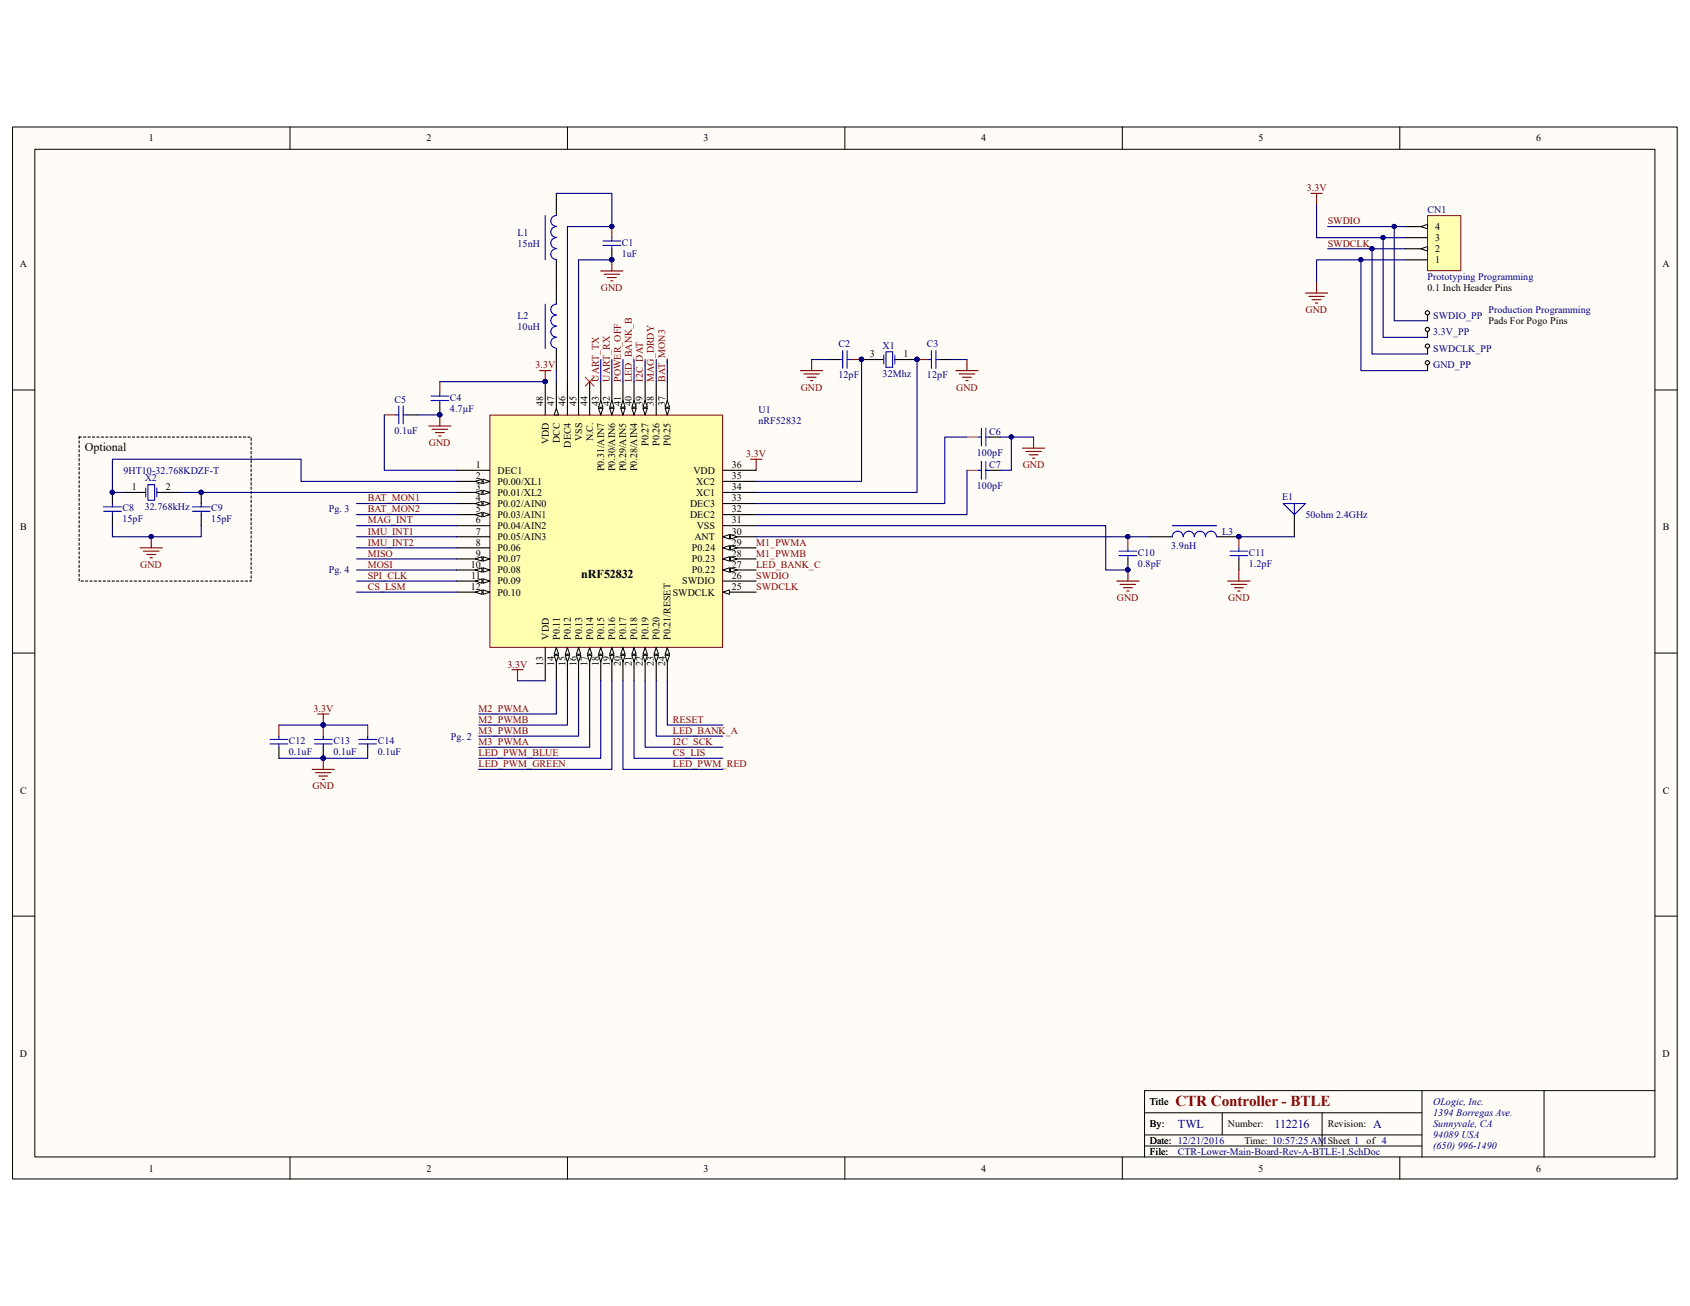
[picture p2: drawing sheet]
<svg xmlns="http://www.w3.org/2000/svg" width="279mm" height="216mm" viewBox="0 0 279 216" stroke-linecap="round" stroke-linejoin="round" font-family="sans-serif">
<path d="M2.1 21h275.2v173.9h-275.2z" fill="#fffcf8"/>
<path d="M2.1 21h275.2v173.9h-275.2z" fill="none" stroke="#000" stroke-width=".17"/>
<path d="M5.8 24.7h267.8v166.6h-267.8z" fill="#fffcf8"/>
<g fill="none" stroke="#000" stroke-width=".17">
<path d="M5.8 24.7h267.8v166.6h-267.8zM47.9 21v3.6M93.8 21v3.6M139.7 21v3.6M185.6 21v3.6M231.4 21v3.6M2.1 64.5h3.6M273.6 64.5h3.7M2.1 108h3.6M273.6 108h3.7M2.1 151.5h3.6M273.6 151.5h3.7"/>
<path d="M47.9 191.3v3.6M93.8 191.3v3.6M139.7 191.3v3.6M185.6 191.3v3.6M189.2 184h45.9M189.2 189.5h45.9M189.2 187.6h45.9M202.1 184v3.6M218.6 184v5.5M231.4 191.3v3.6M235.1 180.3v11M255.3 180.3h-66.1v11"/>
<path d="M273.6 180.3h-18.3v11"/>
</g>
<path d="M140.6 59.4h1.8M151.6 59.4h1.8" fill="none" stroke="#bf0000" stroke-width=".18"/>
<g fill="#000080" stroke="#000080" stroke-width=".17">
<circle cx="151.6" cy="59.4" r=".34"/>
<circle cx="142.4" cy="59.4" r=".34"/>
<circle cx="90.1" cy="63.1" r=".34"/>
</g>
<path d="M136.9 59.4h1.9M142.4 59.4h3.7M147.9 59.4h3.7M155.3 59.4h1.8" fill="none" stroke="#000" stroke-width=".18"/>
<path d="M138.8 59.4h.5M139.3 58v2.9M140 59.4h.6M140 58v2.9M146.1 58.7v1.5M146.5 58.2h1.1v2.5h-1.1zM147.9 58.7v1.5M153.4 59.4h.6M154 58v2.9M154.7 58v2.9M154.7 59.4h.6" fill="none" stroke="#00f" stroke-width=".18"/>
<g fill="none" stroke="#800000" stroke-width=".18">
<path d="M216.7 32h1.9M217.7 32v1.8M134.2 59.4v1.9M159.9 59.4v1.9M215.8 48.4h3.7M216.4 49h2.5M216.9 49.5h1.5M217.5 50.1h.3M217.7 46.6v1.8M89.2 61.3h1.9M90.1 61.3v1.8M124.1 75.9h1.8"/>
<path d="M125 75.9v1.8M132.3 61.3h3.7M132.9 61.8h2.6M133.4 62.4h1.5M134 62.9h.4M158 61.3h3.7M158.6 61.8h2.5M159.1 62.4h1.5M159.7 62.9h.3M84.6 110.7h1.9M85.6 110.7v1.8"/>
</g>
<path d="M236.1 35.7h5.4v9h-5.4z" fill="#ffffb0"/>
<path d="M236 35.6h5.5v9.1h-5.5z" fill="none" stroke="#800000" stroke-width=".17"/>
<path d="M232.3 43h3.7M232.3 41.1h3.7" fill="none" stroke="#000" stroke-width=".18"/>
<path d="M234.9 41.1l1.1-.3v.7z" fill="#fffcf8"/>
<path d="M234.9 41.1l1.1-.3v.7z" fill="none" stroke="#000" stroke-width=".17"/>
<path d="M232.3 39.3h3.7M232.3 37.5h3.7" fill="none" stroke="#000" stroke-width=".18"/>
<path d="M234.9 37.5l1.1-.4v.7z" fill="#fffcf8"/>
<path d="M234.9 37.5l1.1-.4v.7z" fill="none" stroke="#000" stroke-width=".17"/>
<g fill="none" stroke="#000" stroke-width=".18">
<path d="M92 32v3.6M92 43v7.3M92 57.6v3.7M101.2 41.1v1.9M236 52.1v.9M236 54.9v.9M236 57.6v.9M67.2 68.6h1.8M72.7 66.8v1.8M163.5 72.3h1.9M163.5 77.7h1.9M236 60.4v.9"/>
<path d="M18.6 81.4v1.8M18.6 85.1v1.8M20.4 81.4h3.7M25.9 81.4h3.7M33.3 81.4v1.8M33.3 85.1v1.8M186.5 92.4v1.8M190.1 88.7h3.7M201.1 88.7h3.7M204.8 92.4v1.8M214 85.1v3.6M46.1 123.5v1.9"/>
<path d="M53.4 123.5v1.9M60.8 123.5v1.9"/>
<circle cx="236" cy="51.7" r=".34"/>
<circle cx="236" cy="54.5" r=".34"/>
<circle cx="236" cy="57.2" r=".34"/>
<circle cx="236" cy="60" r=".34"/>
</g>
<g fill="none" stroke="#800000" stroke-width=".18">
<path d="M99.3 44.8h3.7M99.9 45.3h2.5M100.4 45.9h1.5M101 46.4h.3M101.2 43v1.8M70.9 70.4h3.6M71.4 71h2.6M72 71.5h1.4M72.5 72.1h.4M72.7 68.6v1.8M169 74.1h3.7M169.6 74.6h2.6"/>
<path d="M170.1 75.2h1.5M170.7 75.7h.4M170.9 72.3v1.8M23.2 90.6h3.6M23.7 91.1h2.6M24.3 91.7h1.4M24.8 92.2h.4M25 88.7v1.9M184.6 96.1h3.7M185.2 96.6h2.6M185.7 97.2h1.5M186.3 97.7h.4"/>
<path d="M186.5 94.2v1.9M203 96.1h3.7M203.5 96.6h2.6M204.1 97.2h1.5M204.6 97.7h.4M204.8 94.2v1.9M52.5 118h1.9M53.4 118v1.9M51.6 127.2h3.7M52.2 127.7h2.5M52.7 128.3h1.5M53.3 128.8h.3"/>
<path d="M53.4 125.4v1.8"/>
</g>
<g fill="#000080" stroke="#000080" stroke-width=".17">
<circle cx="53.4" cy="125.3" r=".34"/>
<circle cx="53.4" cy="119.8" r=".34"/>
<circle cx="72.7" cy="68.6" r=".34"/>
<circle cx="101.1" cy="37.4" r=".34"/>
<circle cx="101.1" cy="42.9" r=".34"/>
<circle cx="18.6" cy="81.4" r=".34"/>
<circle cx="25" cy="88.7" r=".34"/>
<circle cx="33.3" cy="81.4" r=".34"/>
<circle cx="186.5" cy="88.7" r=".34"/>
<circle cx="186.5" cy="94.2" r=".34"/>
<circle cx="204.8" cy="88.7" r=".34"/>
</g>
<path d="M101.2 37.5v1.8M63.5 68.6h1.9M72.7 63.1v1.8M186.5 88.7v1.9M204.8 88.7v1.9M46.1 119.9v1.8M53.4 119.9v1.8M60.8 119.9v1.8" fill="none" stroke="#bf0000" stroke-width=".18"/>
<g fill="none" stroke="#00f" stroke-width=".18">
<path d="M90.1 35.6v7.4M92 39.3a.89 .89 0 0 0-.9 .9 .89 .89 0 0 0 .9 .9M92 37.5a.89 .89 0 0 0-.9 .8 .89 .89 0 0 0 .9 .9M92 35.6a.89 .89 0 0 0-.9 .9 .89 .89 0 0 0 .9 .9M99.7 39.8h2.9M101.2 39.3v.5M90.1 50.3v7.3M92 55.8a.89 .89 0 0 0-.9 .9 .89 .89 0 0 0 .9 .8M92 53.9a.89 .89 0 0 0-.9 .9 .89 .89 0 0 0 .9 .9M92 52.1a.89 .89 0 0 0-.9 .9 .89 .89 0 0 0 .9 .9M92 50.3a.89 .89 0 0 0-.9 .9 .89 .89 0 0 0 .9 .9M92 41.1a.89 .89 0 0 0-.9 .9 .89 .89 0 0 0 .9 .9"/>
<path d="M99.7 40.6h2.9M101.2 40.6v.5M65.4 68.6h.5M65.9 67.1v3M66.7 67.1v3M66.7 68.6h.5M71.2 66.2h3M71.2 65.5h3M72.7 64.9v.6M72.7 66.2v.6M161.7 72.3h.6M161.7 77.7h.6"/>
<path d="M162.3 70.8v2.9M162.3 76.3v2.9M163 70.8v2.9M163 76.3v2.9M163 72.3h.5M163 77.7h.5M17.1 83.8h3M17.1 84.5h3M18.6 83.2v.6M18.6 84.5v.6M24.1 80.7v1.4M24.5 80.1h1.1v2.6h-1.1z"/>
<path d="M25.9 80.7v1.4M31.8 83.8h2.9M31.8 84.5h2.9M33.3 83.2v.6M33.3 84.5v.6M185 91.8h2.9M185 91.1h2.9M186.5 90.6v.5M186.5 91.8v.6M193.8 88.7a.9 .9 0 0 1 .9-.9 .9 .9 0 0 1 .9 .9M193.8 86.9h7.3M195.6 88.7a.9 .9 0 0 1 .9-.9 .9 .9 0 0 1 .9 .9"/>
<path d="M197.5 88.7a.9 .9 0 0 1 .9-.9 .9 .9 0 0 1 .9 .9M199.3 88.7a.9 .9 0 0 1 .9-.9 .9 .9 0 0 1 .9 .9M203.4 91.8h2.9M203.4 91.1h2.9M204.8 90.6v.5M204.8 91.8v.6M212.2 83.2h3.6l-1.8 1.9zM214 83.2v1.9M44.6 123h3M44.6 122.2h3M46.1 121.7v.5M46.1 123v.5"/>
<path d="M52 123h2.9M52 122.2h2.9M53.4 121.7v.5M53.4 123v.5M59.3 123h3M59.3 122.2h3M60.8 121.7v.5M60.8 123v.5"/>
</g>
<path d="M159.9 72.3h1.8M159.9 77.7h1.8" fill="none" stroke="#de4f16" stroke-width=".18"/>
<path d="M96.8 62.4l1.4 1.4M98.2 62.4l-1.4 1.4" fill="none" stroke="#f00" stroke-width=".17"/>
<path d="M13.1 72.3h28.4v23.8h-28.4v-23.8" fill="none" stroke="#000" stroke-width=".18" stroke-dasharray=".4 .4"/>
<path d="M81 68.7h38.5v38.3h-38.5z" fill="#ffffb0"/>
<path d="M81 68.6h38.5v38.4h-38.5z" fill="none" stroke="#800000" stroke-width=".17"/>
<path d="M75.5 77.7h5.5M75.5 97.9h5.5" fill="none" stroke="#000" stroke-width=".18"/>
<path d="M79.9 97.5l1.1 .4-1.1 .4z" fill="#fffcf8"/>
<path d="M79.9 97.5l1.1 .4-1.1 .4z" fill="none" stroke="#000" stroke-width=".17"/>
<path d="M78.6 97.9l1.1-.4v.8z" fill="#fffcf8"/>
<path d="M78.6 97.9l1.1-.4v.8z" fill="none" stroke="#000" stroke-width=".17"/>
<path d="M119.5 86.9h5.5M119.5 88.7h5.5M90.1 107v5.5" fill="none" stroke="#000" stroke-width=".18"/>
<path d="M119.5 88.7l1.1-.3v.7z" fill="#fffcf8"/>
<path d="M119.5 88.7l1.1-.3v.7z" fill="none" stroke="#000" stroke-width=".17"/>
<path d="M120.8 88.4l1.1 .3-1.1 .4z" fill="#fffcf8"/>
<path d="M120.8 88.4l1.1 .3-1.1 .4z" fill="none" stroke="#000" stroke-width=".17"/>
<path d="M110.3 63.1v5.5M119.5 79.6h5.5M119.5 77.7h5.5M119.5 85.1h5.5M119.5 83.2h5.5M119.5 81.4h5.5" fill="none" stroke="#000" stroke-width=".18"/>
<path d="M110 67.5h.7l-.4 1.1z" fill="#fffcf8"/>
<path d="M110 67.5h.7l-.4 1.1z" fill="none" stroke="#000" stroke-width=".17"/>
<path d="M110.3 66.2l.4 1.1h-.7z" fill="#fffcf8"/>
<path d="M110.3 66.2l.4 1.1h-.7z" fill="none" stroke="#000" stroke-width=".17"/>
<path d="M75.5 79.6h5.5M108.5 63.1v5.5" fill="none" stroke="#000" stroke-width=".18"/>
<path d="M79.9 79.2l1.1 .4-1.1 .3z" fill="#fffcf8"/>
<path d="M79.9 79.2l1.1 .4-1.1 .3z" fill="none" stroke="#000" stroke-width=".17"/>
<path d="M78.6 79.6l1.1-.4v.7z" fill="#fffcf8"/>
<path d="M78.6 79.6l1.1-.4v.7z" fill="none" stroke="#000" stroke-width=".17"/>
<path d="M75.5 81.4h5.5" fill="none" stroke="#000" stroke-width=".18"/>
<path d="M79.9 81l1.1 .4-1.1 .4z" fill="#fffcf8"/>
<path d="M79.9 81l1.1 .4-1.1 .4z" fill="none" stroke="#000" stroke-width=".17"/>
<path d="M78.6 81.4l1.1-.4v.8z" fill="#fffcf8"/>
<path d="M78.6 81.4l1.1-.4v.8z" fill="none" stroke="#000" stroke-width=".17"/>
<path d="M75.5 83.2h5.5" fill="none" stroke="#000" stroke-width=".18"/>
<path d="M79.9 82.9l1.1 .3-1.1 .4z" fill="#fffcf8"/>
<path d="M79.9 82.9l1.1 .3-1.1 .4z" fill="none" stroke="#000" stroke-width=".17"/>
<path d="M78.6 83.2l1.1-.3v.7z" fill="#fffcf8"/>
<path d="M78.6 83.2l1.1-.3v.7z" fill="none" stroke="#000" stroke-width=".17"/>
<path d="M75.5 85.1h5.5" fill="none" stroke="#000" stroke-width=".18"/>
<path d="M79.9 84.7l1.1 .4-1.1 .3z" fill="#fffcf8"/>
<path d="M79.9 84.7l1.1 .4-1.1 .3z" fill="none" stroke="#000" stroke-width=".17"/>
<path d="M78.6 85.1l1.1-.4v.7z" fill="#fffcf8"/>
<path d="M78.6 85.1l1.1-.4v.7z" fill="none" stroke="#000" stroke-width=".17"/>
<path d="M75.5 86.9h5.5M75.5 88.7h5.5M75.5 90.6h5.5M75.5 92.4h5.5" fill="none" stroke="#000" stroke-width=".18"/>
<path d="M79.9 92l1.1 .4-1.1 .4z" fill="#fffcf8"/>
<path d="M79.9 92l1.1 .4-1.1 .4z" fill="none" stroke="#000" stroke-width=".17"/>
<path d="M78.6 92.4l1.1-.4v.8z" fill="#fffcf8"/>
<path d="M78.6 92.4l1.1-.4v.8z" fill="none" stroke="#000" stroke-width=".17"/>
<path d="M75.5 94.2h5.5" fill="none" stroke="#000" stroke-width=".18"/>
<path d="M79.9 93.9l1.1 .3-1.1 .4z" fill="#fffcf8"/>
<path d="M79.9 93.9l1.1 .3-1.1 .4z" fill="none" stroke="#000" stroke-width=".17"/>
<path d="M78.6 94.2l1.1-.3v.7z" fill="#fffcf8"/>
<path d="M78.6 94.2l1.1-.3v.7z" fill="none" stroke="#000" stroke-width=".17"/>
<path d="M75.5 96.1h5.5" fill="none" stroke="#000" stroke-width=".18"/>
<path d="M79.9 95.7l1.1 .4-1.1 .3z" fill="#fffcf8"/>
<path d="M79.9 95.7l1.1 .4-1.1 .3z" fill="none" stroke="#000" stroke-width=".17"/>
<path d="M78.6 96.1l1.1-.4v.7z" fill="#fffcf8"/>
<path d="M78.6 96.1l1.1-.4v.7z" fill="none" stroke="#000" stroke-width=".17"/>
<path d="M92 107v5.5" fill="none" stroke="#000" stroke-width=".18"/>
<path d="M92 107l.3 1.1h-.7z" fill="#fffcf8"/>
<path d="M92 107l.3 1.1h-.7z" fill="none" stroke="#000" stroke-width=".17"/>
<path d="M91.6 108.3h.7l-.3 1.1z" fill="#fffcf8"/>
<path d="M91.6 108.3h.7l-.3 1.1z" fill="none" stroke="#000" stroke-width=".17"/>
<path d="M93.8 107v5.5" fill="none" stroke="#000" stroke-width=".18"/>
<path d="M93.8 107l.4 1.1h-.8z" fill="#fffcf8"/>
<path d="M93.8 107l.4 1.1h-.8z" fill="none" stroke="#000" stroke-width=".17"/>
<path d="M93.4 108.3h.8l-.4 1.1z" fill="#fffcf8"/>
<path d="M93.4 108.3h.8l-.4 1.1z" fill="none" stroke="#000" stroke-width=".17"/>
<path d="M95.6 107v5.5" fill="none" stroke="#000" stroke-width=".18"/>
<path d="M95.6 107l.4 1.1h-.7z" fill="#fffcf8"/>
<path d="M95.6 107l.4 1.1h-.7z" fill="none" stroke="#000" stroke-width=".17"/>
<path d="M95.3 108.3h.7l-.4 1.1z" fill="#fffcf8"/>
<path d="M95.3 108.3h.7l-.4 1.1z" fill="none" stroke="#000" stroke-width=".17"/>
<path d="M97.5 107v5.5" fill="none" stroke="#000" stroke-width=".18"/>
<path d="M97.5 107l.4 1.1h-.8z" fill="#fffcf8"/>
<path d="M97.5 107l.4 1.1h-.8z" fill="none" stroke="#000" stroke-width=".17"/>
<path d="M97.1 108.3h.8l-.4 1.1z" fill="#fffcf8"/>
<path d="M97.1 108.3h.8l-.4 1.1z" fill="none" stroke="#000" stroke-width=".17"/>
<path d="M106.7 63.1v5.5" fill="none" stroke="#000" stroke-width=".18"/>
<path d="M106.3 67.5h.7l-.3 1.1z" fill="#fffcf8"/>
<path d="M106.3 67.5h.7l-.3 1.1z" fill="none" stroke="#000" stroke-width=".17"/>
<path d="M106.7 66.2l.3 1.1h-.7z" fill="#fffcf8"/>
<path d="M106.7 66.2l.3 1.1h-.7z" fill="none" stroke="#000" stroke-width=".17"/>
<path d="M104.8 63.1v5.5" fill="none" stroke="#000" stroke-width=".18"/>
<path d="M104.5 67.5h.7l-.4 1.1z" fill="#fffcf8"/>
<path d="M104.5 67.5h.7l-.4 1.1z" fill="none" stroke="#000" stroke-width=".17"/>
<path d="M104.8 66.2l.4 1.1h-.7z" fill="#fffcf8"/>
<path d="M104.8 66.2l.4 1.1h-.7z" fill="none" stroke="#000" stroke-width=".17"/>
<path d="M103 63.1v5.5" fill="none" stroke="#000" stroke-width=".18"/>
<path d="M102.6 67.5h.8l-.4 1.1z" fill="#fffcf8"/>
<path d="M102.6 67.5h.8l-.4 1.1z" fill="none" stroke="#000" stroke-width=".17"/>
<path d="M103 66.2l.4 1.1h-.8z" fill="#fffcf8"/>
<path d="M103 66.2l.4 1.1h-.8z" fill="none" stroke="#000" stroke-width=".17"/>
<path d="M101.2 63.1v5.5" fill="none" stroke="#000" stroke-width=".18"/>
<path d="M100.8 67.5h.7l-.3 1.1z" fill="#fffcf8"/>
<path d="M100.8 67.5h.7l-.3 1.1z" fill="none" stroke="#000" stroke-width=".17"/>
<path d="M101.2 66.2l.3 1.1h-.7z" fill="#fffcf8"/>
<path d="M101.2 66.2l.3 1.1h-.7z" fill="none" stroke="#000" stroke-width=".17"/>
<path d="M99.3 63.1v5.5" fill="none" stroke="#000" stroke-width=".18"/>
<path d="M99 67.5h.7l-.4 1.1z" fill="#fffcf8"/>
<path d="M99 67.5h.7l-.4 1.1z" fill="none" stroke="#000" stroke-width=".17"/>
<path d="M99.3 66.2l.4 1.1h-.7z" fill="#fffcf8"/>
<path d="M99.3 66.2l.4 1.1h-.7z" fill="none" stroke="#000" stroke-width=".17"/>
<path d="M90.1 63.1v5.5M92 63.1v5.5M93.8 63.1v5.5M95.6 63.1v5.5M97.5 63.1v5.5" fill="none" stroke="#000" stroke-width=".18"/>
<circle cx="90.1" cy="63.1" r=".34" fill="#000080" stroke="#000080" stroke-width=".17"/>
<path d="M92 67.5l.3 1.1h-.7z" fill="#fffcf8"/>
<path d="M92 67.5l.3 1.1h-.7z" fill="none" stroke="#000" stroke-width=".17"/>
<path d="M119.5 97.9h5.5" fill="none" stroke="#000" stroke-width=".18"/>
<path d="M119.5 97.9l1.1-.4v.8z" fill="#fffcf8"/>
<path d="M119.5 97.9l1.1-.4v.8z" fill="none" stroke="#000" stroke-width=".17"/>
<path d="M119.5 96.1h5.5M119.5 94.2h5.5" fill="none" stroke="#000" stroke-width=".18"/>
<path d="M119.5 94.2l1.1-.3v.7z" fill="#fffcf8"/>
<path d="M119.5 94.2l1.1-.3v.7z" fill="none" stroke="#000" stroke-width=".17"/>
<path d="M120.8 93.9l1.1 .3-1.1 .4z" fill="#fffcf8"/>
<path d="M120.8 93.9l1.1 .3-1.1 .4z" fill="none" stroke="#000" stroke-width=".17"/>
<path d="M119.5 92.4h5.5" fill="none" stroke="#000" stroke-width=".18"/>
<path d="M119.5 92.4l1.1-.4v.8z" fill="#fffcf8"/>
<path d="M119.5 92.4l1.1-.4v.8z" fill="none" stroke="#000" stroke-width=".17"/>
<path d="M120.8 92l1.1 .4-1.1 .4z" fill="#fffcf8"/>
<path d="M120.8 92l1.1 .4-1.1 .4z" fill="none" stroke="#000" stroke-width=".17"/>
<path d="M119.5 90.6h5.5" fill="none" stroke="#000" stroke-width=".18"/>
<path d="M119.5 90.6l1.1-.4v.7z" fill="#fffcf8"/>
<path d="M119.5 90.6l1.1-.4v.7z" fill="none" stroke="#000" stroke-width=".17"/>
<path d="M120.8 90.2l1.1 .4-1.1 .3z" fill="#fffcf8"/>
<path d="M120.8 90.2l1.1 .4-1.1 .3z" fill="none" stroke="#000" stroke-width=".17"/>
<path d="M99.3 107v5.5" fill="none" stroke="#000" stroke-width=".18"/>
<path d="M99.3 107l.4 1.1h-.7z" fill="#fffcf8"/>
<path d="M99.3 107l.4 1.1h-.7z" fill="none" stroke="#000" stroke-width=".17"/>
<path d="M99 108.3h.7l-.4 1.1z" fill="#fffcf8"/>
<path d="M99 108.3h.7l-.4 1.1z" fill="none" stroke="#000" stroke-width=".17"/>
<path d="M101.2 107v5.5" fill="none" stroke="#000" stroke-width=".18"/>
<path d="M101.2 107l.3 1.1h-.7z" fill="#fffcf8"/>
<path d="M101.2 107l.3 1.1h-.7z" fill="none" stroke="#000" stroke-width=".17"/>
<path d="M100.8 108.3h.7l-.3 1.1z" fill="#fffcf8"/>
<path d="M100.8 108.3h.7l-.3 1.1z" fill="none" stroke="#000" stroke-width=".17"/>
<path d="M103 107v5.5" fill="none" stroke="#000" stroke-width=".18"/>
<path d="M103 107l.4 1.1h-.8z" fill="#fffcf8"/>
<path d="M103 107l.4 1.1h-.8z" fill="none" stroke="#000" stroke-width=".17"/>
<path d="M102.6 108.3h.8l-.4 1.1z" fill="#fffcf8"/>
<path d="M102.6 108.3h.8l-.4 1.1z" fill="none" stroke="#000" stroke-width=".17"/>
<path d="M104.8 107v5.5" fill="none" stroke="#000" stroke-width=".18"/>
<path d="M104.8 107l.4 1.1h-.7z" fill="#fffcf8"/>
<path d="M104.8 107l.4 1.1h-.7z" fill="none" stroke="#000" stroke-width=".17"/>
<path d="M104.5 108.3h.7l-.4 1.1z" fill="#fffcf8"/>
<path d="M104.5 108.3h.7l-.4 1.1z" fill="none" stroke="#000" stroke-width=".17"/>
<path d="M108.5 107v5.5" fill="none" stroke="#000" stroke-width=".18"/>
<path d="M108.5 107l.4 1.1h-.8z" fill="#fffcf8"/>
<path d="M108.5 107l.4 1.1h-.8z" fill="none" stroke="#000" stroke-width=".17"/>
<path d="M108.1 108.3h.8l-.4 1.1z" fill="#fffcf8"/>
<path d="M108.1 108.3h.8l-.4 1.1z" fill="none" stroke="#000" stroke-width=".17"/>
<path d="M110.3 107v5.5" fill="none" stroke="#000" stroke-width=".18"/>
<path d="M110.3 107l.4 1.1h-.7z" fill="#fffcf8"/>
<path d="M110.3 107l.4 1.1h-.7z" fill="none" stroke="#000" stroke-width=".17"/>
<path d="M110 108.3h.7l-.4 1.1z" fill="#fffcf8"/>
<path d="M110 108.3h.7l-.4 1.1z" fill="none" stroke="#000" stroke-width=".17"/>
<path d="M106.7 107v5.5" fill="none" stroke="#000" stroke-width=".18"/>
<path d="M106.7 107l.3 1.1h-.7z" fill="#fffcf8"/>
<path d="M106.7 107l.3 1.1h-.7z" fill="none" stroke="#000" stroke-width=".17"/>
<path d="M106.3 108.3h.7l-.3 1.1z" fill="#fffcf8"/>
<path d="M106.3 108.3h.7l-.3 1.1z" fill="none" stroke="#000" stroke-width=".17"/>
<g fill="#000080" stroke="#000080" stroke-width=".17">
<circle cx="90.1" cy="63.1" r=".34"/>
<circle cx="142.4" cy="59.4" r=".34"/>
<circle cx="151.6" cy="59.4" r=".34"/>
<circle cx="228.7" cy="39.3" r=".34"/>
<circle cx="226.8" cy="41.1" r=".34"/>
<circle cx="230.5" cy="37.4" r=".34"/>
<circle cx="225" cy="42.9" r=".34"/>
<circle cx="33.3" cy="81.4" r=".34"/>
<circle cx="18.6" cy="81.4" r=".34"/>
<circle cx="25" cy="88.7" r=".34"/>
<circle cx="53.4" cy="119.8" r=".34"/>
<circle cx="53.4" cy="125.3" r=".34"/>
<circle cx="101.1" cy="42.9" r=".34"/>
<circle cx="72.7" cy="68.6" r=".34"/>
<circle cx="186.5" cy="88.7" r=".34"/>
<circle cx="186.5" cy="94.2" r=".34"/>
<circle cx="167.2" cy="72.2" r=".34"/>
<circle cx="101.1" cy="37.4" r=".34"/>
<circle cx="204.8" cy="88.7" r=".34"/>
</g>
<g fill="none" stroke="#000080" stroke-width=".18">
<path d="M92 32h9.2v5.5h-7.4v25.6M217.7 33.8v5.5h14.6M219.5 37.5h12.8M228.7 39.3v16.5h7.3M230.5 37.5v15.5h5.5M99.3 59.4v3.7M101.2 43h-5.6v20.1M101.2 59.4v3.7M103 59.4v3.7M104.8 59.4v3.7M106.7 59.4v3.7M108.5 59.4v3.7"/>
<path d="M110.3 59.4v3.7M134.2 59.4h2.7M142.4 59.4v20.2h-17.4M151.6 59.4v22h-26.6M157.1 59.4h2.8M219.5 41.1h12.8M225 43v18.3h11M226.8 41.1v17.4h9.2M232.3 43h-14.6v3.6M63.5 68.6v9.1h12M69 68.6h3.7M72.7 63.1h17.4"/>
<path d="M75.5 79.6h-25.7v-3.7h-31.2v5.5h1.8M92 61.3v1.8M159.9 72.3h-3.7v10.9h-31.2M159.9 77.7v7.4h-34.9M165.4 72.3h5.5M167.2 72.3v5.4h-1.8M18.6 86.9v1.8h14.7v-1.8M29.6 81.4h45.9M59 83.2h16.5M59 85.1h16.5M59 88.7h16.5M59 92.4h16.5"/>
<path d="M59 94.2h16.5M59 96.1h16.5M59 97.9h16.5M59 86.9h16.5M59 90.6h16.5M125 88.7h65.1M125 86.9h57.8v7.3h3.7M204.8 88.7h9.2M46.1 119.9h14.7M85.6 112.5h4.5M92 112.5v5.5h-12.9M93.8 112.5v7.4h-14.7"/>
<path d="M95.6 112.5v9.2h-16.5M97.5 112.5v11h-18.4M99.3 112.5v12.9h-20.2M101.2 112.5v14.7h-22.1M103 112.5v14.7h16.5M104.8 112.5v12.9h14.7M106.7 112.5v11h12.8M108.5 112.5v9.2h11M110.3 112.5v7.4h9.2M46.1 125.4h14.7"/>
</g>
<text font-size="2.5" fill="#800000" x="194.4" y="182.9">CTR Controller - BTLE</text>
<g font-size="2">
<text x="14" y="74.6">Optional</text>
<text x="96.1" y="95.6">nRF52832</text>
</g>
<g font-size="2" fill="#000080">
<text x="194.7" y="186.5">TWL</text>
<text x="210.7" y="186.5">112216</text>
<text x="227" y="186.5">A</text>
</g>
<g font-size="1.7">
<text x="24.6" y="23.4">1</text>
<text x="70.5" y="23.4">2</text>
<text x="116.3" y="23.4">3</text>
<text x="162.2" y="23.4">4</text>
<text x="208.1" y="23.4">5</text>
<text x="254" y="23.4">6</text>
<text x="237.3" y="41.7">2</text>
<text x="237.3" y="39.8">3</text>
<text x="237.3" y="38">4</text>
<text x="3.3" y="44.2">A</text>
<text x="237.3" y="43.5">1</text>
<text x="274.9" y="44.2">A</text>
<text x="236" y="48.1">0.1 Inch Header Pins</text>
<text x="246.1" y="53.6">Pads For Pogo Pins</text>
<text x="143.8" y="59.1">3</text>
<text x="149.4" y="59.1">1</text>
<text x="89.8" y="67.1" transform="rotate(-90 89.8 67.1)">48</text>
<text x="91.6" y="67.1" transform="rotate(-90 91.6 67.1)">47</text>
<text x="93.5" y="67.1" transform="rotate(-90 93.5 67.1)">46</text>
<text x="95.3" y="67.1" transform="rotate(-90 95.3 67.1)">45</text>
<text x="97.1" y="67.1" transform="rotate(-90 97.1 67.1)">44</text>
<text x="99" y="67.1" transform="rotate(-90 99 67.1)">43</text>
<text x="100.8" y="67.1" transform="rotate(-90 100.8 67.1)">42</text>
<text x="102.6" y="67.1" transform="rotate(-90 102.6 67.1)">41</text>
<text x="104.5" y="67.1" transform="rotate(-90 104.5 67.1)">40</text>
<text x="106.3" y="67.1" transform="rotate(-90 106.3 67.1)">39</text>
<text x="108.1" y="67.1" transform="rotate(-90 108.1 67.1)">38</text>
<text x="110" y="67.1" transform="rotate(-90 110 67.1)">37</text>
<text x="78.7" y="77.4">1</text>
<text x="90.7" y="73.4" transform="rotate(-90 90.7 73.4)">VDD</text>
<text x="92.5" y="73.3" transform="rotate(-90 92.5 73.3)">DCC</text>
<text x="94.4" y="74" transform="rotate(-90 94.4 74)">DEC4</text>
<text x="96.2" y="72.9" transform="rotate(-90 96.2 72.9)">VSS</text>
<text x="98" y="73" transform="rotate(-90 98 73)">N.C.</text>
<text x="99.9" y="77.9" transform="rotate(-90 99.9 77.9)">P0.31/AIN7</text>
<text x="101.7" y="77.9" transform="rotate(-90 101.7 77.9)">P0.30/AIN6</text>
<text x="103.5" y="77.9" transform="rotate(-90 103.5 77.9)">P0.29/AIN5</text>
<text x="105.4" y="77.9" transform="rotate(-90 105.4 77.9)">P0.28/AIN4</text>
<text x="107.2" y="73.7" transform="rotate(-90 107.2 73.7)">P0.27</text>
<text x="109.1" y="73.7" transform="rotate(-90 109.1 73.7)">P0.26</text>
<text x="110.9" y="73.7" transform="rotate(-90 110.9 73.7)">P0.25</text>
<text x="121" y="77.4">36</text>
<text x="21.8" y="81.1">1</text>
<text x="27.4" y="81.1">2</text>
<text x="78.7" y="79.2">2</text>
<text x="78.7" y="81.1">3</text>
<text x="78.7" y="82.9">4</text>
<text x="82.3" y="78.3">DEC1</text>
<text x="82.3" y="80.1">P0.00/XL1</text>
<text x="82.3" y="82">P0.01/XL2</text>
<text x="82.3" y="83.8">P0.02/AIN0</text>
<text x="114.1" y="83.8">DEC3</text>
<text x="114.6" y="78.3">VDD</text>
<text x="115.1" y="82">XC1</text>
<text x="115.1" y="80.1">XC2</text>
<text x="121" y="82.9">33</text>
<text x="121" y="81.1">34</text>
<text x="121" y="79.2">35</text>
<text x="3.3" y="87.7">B</text>
<text x="78.7" y="84.7">5</text>
<text x="78.7" y="86.5">6</text>
<text x="78.7" y="88.4">7</text>
<text x="82.3" y="85.6">P0.03/AIN1</text>
<text x="82.3" y="87.5">P0.04/AIN2</text>
<text x="82.3" y="89.3">P0.05/AIN3</text>
<text x="114.1" y="85.6">DEC2</text>
<text x="114.8" y="89.3">ANT</text>
<text x="115.2" y="87.5">VSS</text>
<text x="121" y="86.5">31</text>
<text x="121" y="88.4">30</text>
<text x="121" y="84.7">32</text>
<text x="274.9" y="87.7">B</text>
<text x="77.9" y="93.9">10</text>
<text x="77.9" y="95.7">11</text>
<text x="78.7" y="90.2">8</text>
<text x="78.7" y="92">9</text>
<text x="82.3" y="91.1">P0.06</text>
<text x="82.3" y="93">P0.07</text>
<text x="82.3" y="94.8">P0.08</text>
<text x="114.4" y="94.8">P0.22</text>
<text x="114.4" y="93">P0.23</text>
<text x="114.4" y="91.1">P0.24</text>
<text x="121" y="95.7">26</text>
<text x="121" y="93.9">27</text>
<text x="121" y="92">28</text>
<text x="121" y="90.2">29</text>
<text x="77.9" y="97.5">12</text>
<text x="82.3" y="98.5">P0.10</text>
<text x="82.3" y="96.6">P0.09</text>
<text x="111.2" y="98.5">SWDCLK</text>
<text x="112.8" y="96.6">SWDIO</text>
<text x="121" y="97.5">25</text>
<text x="90.7" y="105.7" transform="rotate(-90 90.7 105.7)">VDD</text>
<text x="92.5" y="105.7" transform="rotate(-90 92.5 105.7)">P0.11</text>
<text x="94.4" y="105.7" transform="rotate(-90 94.4 105.7)">P0.12</text>
<text x="96.2" y="105.7" transform="rotate(-90 96.2 105.7)">P0.13</text>
<text x="98" y="105.7" transform="rotate(-90 98 105.7)">P0.14</text>
<text x="99.9" y="105.7" transform="rotate(-90 99.9 105.7)">P0.15</text>
<text x="101.7" y="105.7" transform="rotate(-90 101.7 105.7)">P0.16</text>
<text x="103.5" y="105.7" transform="rotate(-90 103.5 105.7)">P0.17</text>
<text x="105.4" y="105.7" transform="rotate(-90 105.4 105.7)">P0.18</text>
<text x="107.2" y="105.7" transform="rotate(-90 107.2 105.7)">P0.19</text>
<text x="109.1" y="105.7" transform="rotate(-90 109.1 105.7)">P0.20</text>
<text x="110.9" y="105.7" transform="rotate(-90 110.9 105.7)">P0.21/RESET</text>
<text x="89.8" y="110.2" transform="rotate(-90 89.8 110.2)">13</text>
<text x="91.6" y="110.2" transform="rotate(-90 91.6 110.2)">14</text>
<text x="93.5" y="110.2" transform="rotate(-90 93.5 110.2)">15</text>
<text x="95.3" y="110.2" transform="rotate(-90 95.3 110.2)">16</text>
<text x="97.1" y="110.2" transform="rotate(-90 97.1 110.2)">17</text>
<text x="99" y="110.2" transform="rotate(-90 99 110.2)">18</text>
<text x="100.8" y="110.2" transform="rotate(-90 100.8 110.2)">19</text>
<text x="102.6" y="110.2" transform="rotate(-90 102.6 110.2)">20</text>
<text x="104.5" y="110.2" transform="rotate(-90 104.5 110.2)">21</text>
<text x="106.3" y="110.2" transform="rotate(-90 106.3 110.2)">22</text>
<text x="108.1" y="110.2" transform="rotate(-90 108.1 110.2)">23</text>
<text x="110" y="110.2" transform="rotate(-90 110 110.2)">24</text>
<text x="3.3" y="131.2">C</text>
<text x="274.9" y="131.2">C</text>
<text x="3.3" y="174.7">D</text>
<text x="274.9" y="174.7">D</text>
<text x="190.1" y="182.7">Title</text>
<text x="190.1" y="186.4">By:</text>
<text x="190.1" y="189.1">Date: 12/21/2016</text>
<text x="190.1" y="190.9">File:</text>
<text x="190.1" y="189.1">Date:</text>
<text x="203" y="186.4">Number:</text>
<text x="205.7" y="189.1">Time: 10:57:25 AMSheet 1</text>
<text x="219.5" y="186.4">Revision:</text>
<text x="225.9" y="189.1">of 4</text>
<text x="24.6" y="193.7">1</text>
<text x="70.5" y="193.7">2</text>
<text x="116.3" y="193.7">3</text>
<text x="162.2" y="193.7">4</text>
<text x="208.1" y="193.7">5</text>
<text x="254" y="193.7">6</text>
</g>
<g font-size="1.7" fill="#800000">
<text x="216" y="31.6">3.3V</text>
<text x="219.5" y="37.1">SWDIO</text>
<text x="219.5" y="40.8">SWDCLK</text>
<text x="99.4" y="48.1">GND</text>
<text x="215.9" y="51.8">GND</text>
<text x="88.5" y="60.9">3.3V</text>
<text x="99" y="63.1" transform="rotate(-90 99 63.1)">UART_TX</text>
<text x="100.8" y="63.1" transform="rotate(-90 100.8 63.1)">UART_RX</text>
<text x="102.6" y="63.1" transform="rotate(-90 102.6 63.1)">POWER_OFF</text>
<text x="104.5" y="63.1" transform="rotate(-90 104.5 63.1)">LED_BANK_B</text>
<text x="106.3" y="63.1" transform="rotate(-90 106.3 63.1)">I2C_DAT</text>
<text x="108.1" y="63.1" transform="rotate(-90 108.1 63.1)">MAG_DRDY</text>
<text x="110" y="63.1" transform="rotate(-90 110 63.1)">BAT_MON3</text>
<text x="132.4" y="64.6">GND</text>
<text x="158.1" y="64.6">GND</text>
<text x="70.9" y="73.7">GND</text>
<text x="123.4" y="75.6">3.3V</text>
<text x="169.1" y="77.4">GND</text>
<text x="60.8" y="82.9">BAT_MON1</text>
<text x="60.8" y="86.5">MAG_INT</text>
<text x="60.8" y="88.4">IMU_INT1</text>
<text x="60.8" y="84.7">BAT_MON2</text>
<text x="23.2" y="93.9">GND</text>
<text x="60.8" y="95.7">SPI_CLK</text>
<text x="60.8" y="93.9">MOSI</text>
<text x="60.8" y="92">MISO</text>
<text x="60.8" y="90.2">IMU_INT2</text>
<text x="125" y="95.7">SWDIO</text>
<text x="125" y="90.2">M1_PWMA</text>
<text x="125" y="92">M1_PWMB</text>
<text x="125" y="93.9">LED_BANK_C</text>
<text x="60.8" y="97.5">CS_LSM</text>
<text x="125" y="97.5">SWDCLK</text>
<text x="184.7" y="99.4">GND</text>
<text x="203" y="99.4">GND</text>
<text x="83.9" y="110.4">3.3V</text>
<text x="51.8" y="117.7">3.3V</text>
<text x="79.1" y="119.5">M2_PWMB</text>
<text x="79.1" y="117.7">M2_PWMA</text>
<text x="111.3" y="119.5">RESET</text>
<text x="79.1" y="123.2">M3_PWMA</text>
<text x="79.1" y="121.3">M3_PWMB</text>
<text x="79.1" y="125">LED_PWM_BLUE</text>
<text x="111.3" y="125">CS_LIS</text>
<text x="111.3" y="123.2">I2C_SCK</text>
<text x="111.3" y="121.3">LED_BANK_A</text>
<text x="51.6" y="130.5">GND</text>
<text x="79.1" y="126.8">LED_PWM_GREEN</text>
<text x="111.3" y="126.8">LED_PWM_RED</text>
</g>
<g font-size="1.7" fill="#000080">
<text x="236" y="35.3">CN1</text>
<text x="85.6" y="38.9">L1</text>
<text x="85.6" y="40.8">15nH</text>
<text x="102.8" y="40.6">C1</text>
<text x="102.8" y="42.4">1uF</text>
<text x="236" y="46.3">Prototyping Programming</text>
<text x="85.6" y="52.7">L2</text>
<text x="236.9" y="52.7">SWDIO_PP</text>
<text x="246.1" y="51.8">Production Programming</text>
<text x="85.6" y="54.5">10uH</text>
<text x="138.6" y="57.4">C2</text>
<text x="145.9" y="57.6">X1</text>
<text x="153.2" y="57.4">C3</text>
<text x="236.9" y="55.4">3.3V_PP</text>
<text x="236.9" y="58.2">SWDCLK_PP</text>
<text x="138.6" y="62.6">12pF</text>
<text x="145.9" y="62.4">32Mhz</text>
<text x="153.2" y="62.6">12pF</text>
<text x="236.9" y="60.9">GND_PP</text>
<text x="65.2" y="66.6">C5</text>
<text x="65.2" y="71.7">0.1uF</text>
<text x="74.4" y="68">4.7µF</text>
<text x="74.4" y="66.2">C4</text>
<text x="125.4" y="68.2">U1</text>
<text x="125.4" y="70.1">nRF52832</text>
<text x="163.5" y="71.9">C6</text>
<text x="161.5" y="75.4">100pF</text>
<text x="163.5" y="77.4">C7</text>
<text x="20.4" y="78.3">9HT10-32.768KDZF-T</text>
<text x="23.9" y="79.6">X2</text>
<text x="161.5" y="80.9">100pF</text>
<text x="212" y="82.7">E1</text>
<text x="20.2" y="84.5">C8</text>
<text x="20.2" y="86.4">15pF</text>
<text x="23.9" y="84.3">32.768kHz</text>
<text x="34.9" y="84.5">C9</text>
<text x="34.9" y="86.4">15pF</text>
<text x="54.4" y="84.7">Pg. 3</text>
<text x="202.1" y="88.4">L3</text>
<text x="215.8" y="85.6">50ohm 2.4GHz</text>
<text x="54.4" y="94.8">Pg. 4</text>
<text x="188.1" y="91.9">C10</text>
<text x="188.1" y="93.7">0.8pF</text>
<text x="193.6" y="90.8">3.9nH</text>
<text x="206.5" y="91.9">C11</text>
<text x="206.5" y="93.7">1.2pF</text>
<text x="47.8" y="123">C12</text>
<text x="47.8" y="124.8">0.1uF</text>
<text x="55.1" y="123">C13</text>
<text x="55.1" y="124.8">0.1uF</text>
<text x="62.4" y="123">C14</text>
<text x="62.4" y="124.8">0.1uF</text>
<text x="74.5" y="122.3">Pg. 2</text>
<text x="236.9" y="182.7">OLogic, Inc.</text>
<text x="236.9" y="184.5">1394 Borregas Ave.</text>
<text x="194.7" y="190.9">CTR-Lower-Main-Board-Rev-A-BTLE-1.SchDoc</text>
<text x="236.9" y="186.4">Sunnyvale, CA</text>
<text x="236.9" y="188.2">94089 USA</text>
<text x="236.9" y="190">(650) 996-1490</text>
</g>
</svg>
